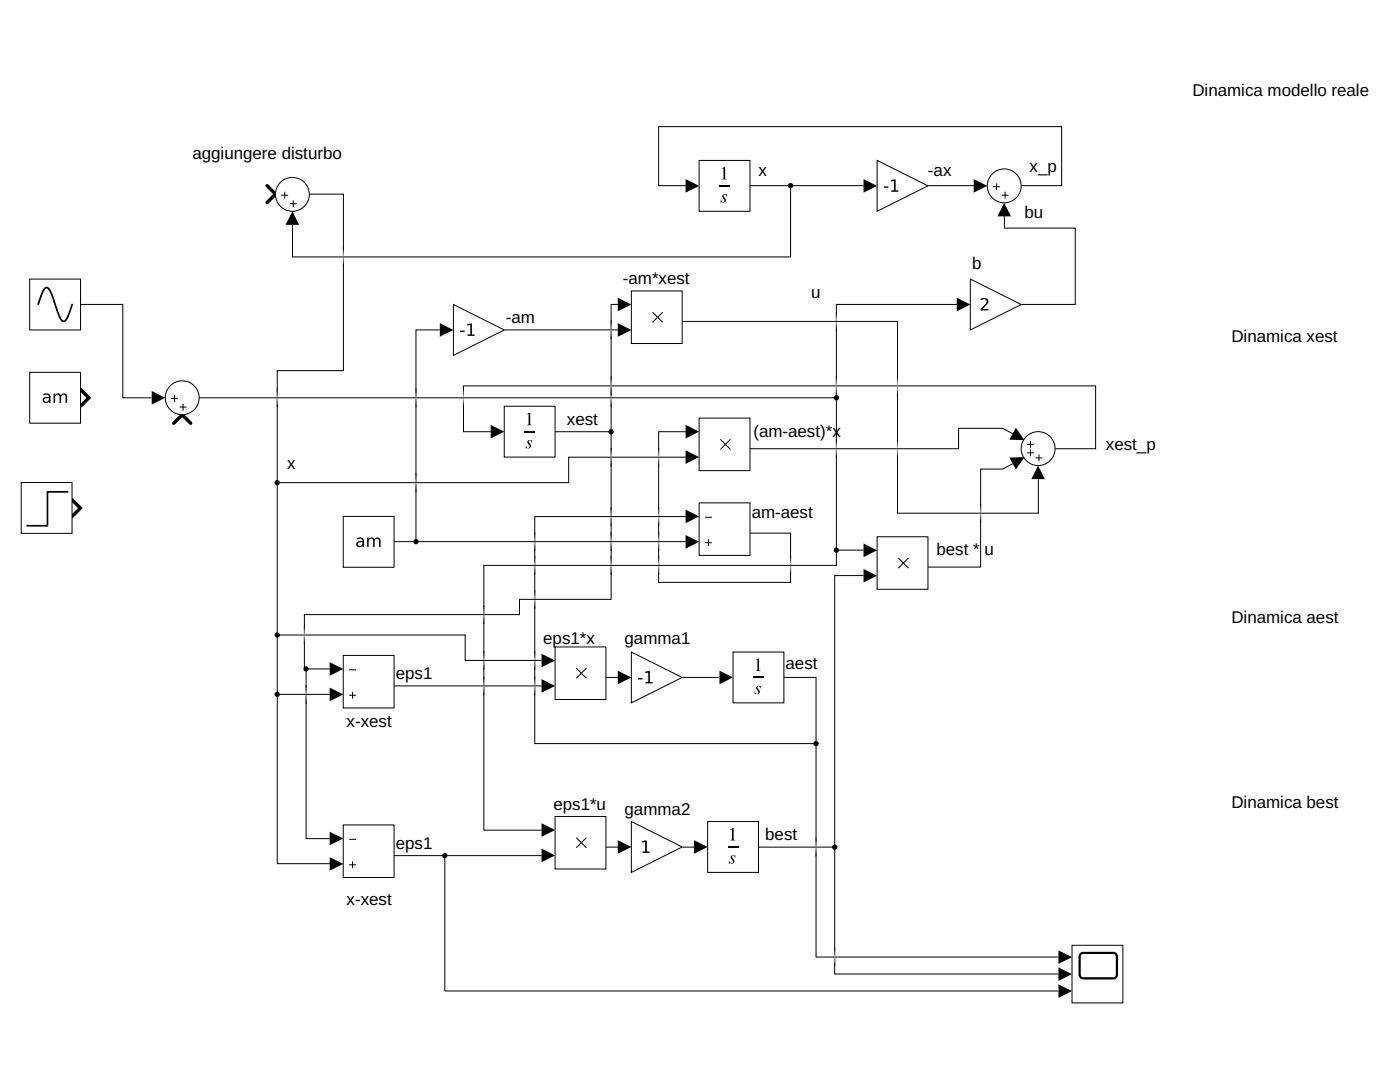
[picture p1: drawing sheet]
<svg xmlns="http://www.w3.org/2000/svg" width="279mm" height="216mm" viewBox="0 0 279 216" stroke-linecap="round" stroke-linejoin="round" font-family="sans-serif">
<path d="M176.4 37.2h.9v.3h-.9zM177.8 35.9l.9-.1v2.2h.6v.3h-1.4v-.3h.5v-1.9l-.6 .1z" fill="#000"/>
<path d="M175 32l10.2 5.1-10.2 5.1z" fill="none" stroke="#000" stroke-width=".2"/>
<path d="M139.5 32h10.2v10.2h-10.2z" fill="#fff"/>
<path d="M143.6 37.1h2" fill="none" stroke="#000" stroke-width=".29"/>
<path d="M144 33.6l.7-.3v2.2l.4 .3h-1.1l.4-.4v-1.6l-.1-.2zM144.2 38.9l.2-.1 .7-.1-.1 .6-.2-.4h-.3l-.1 .1a.98 .98 0 0 1 .2 1.4h-.8l.1-.5 .2 .4 .5-.1v-.3l-.4-.6z" fill="#000"/>
<path d="M139.5 32h10.2v10.2h-10.2z" fill="none" stroke="#000" stroke-width=".2"/>
<circle cx="200.4" cy="37.1" r="3.4" fill="#fff"/>
<g fill="none" stroke="#000" stroke-width=".2">
<path d="M198.2 37.3h1.4M198.9 36.6v1.3M199.9 38.9h1.4M200.6 38.3v1.3"/>
<circle cx="200.4" cy="37.1" r="3.4"/>
</g>
<path d="M193.7 55.7l10.1 5.1-10.1 5z" fill="#fff"/>
<path d="M195.7 59.6a.87 .87 0 0 1 1.1-.1 .87 .87 0 0 1 .3 1.1l-1 1.1h1.2v.2h-1.6v-.2l.5-.6a1.06 1.06 0 0 0 .6-1.3l-.5-.1-.6 .2z" fill="#000"/>
<path d="M193.7 55.7l10.1 5.1-10.1 5z" fill="none" stroke="#000" stroke-width=".2"/>
<path d="M100.6 81.1h10.2v10.1h-10.2z" fill="#fff"/>
<path d="M104.7 86.1h2" fill="none" stroke="#000" stroke-width=".29"/>
<path d="M105.1 82.7l.7-.4v2.3l.4 .2h-1.1l.4-.3v-1.7l-.1-.2zM105.3 88l.2-.2h.7l-.1 .5-.2-.4h-.3l-.1 .2a.98 .98 0 0 1 .2 1.3l-.8 .1 .1-.6 .2 .5 .5-.1v-.3l-.4-.7z" fill="#000"/>
<path d="M100.6 81.1h10.2v10.1h-10.2z" fill="none" stroke="#000" stroke-width=".2"/>
<circle cx="207.2" cy="89.5" r="3.4" fill="#fff"/>
<g fill="none" stroke="#000" stroke-width=".2">
<path d="M205 88.7h1.3M205 90.4h1.3M205.7 88v1.3M205.7 89.7v1.3M206.7 91.4h1.3M207.3 90.7v1.4"/>
<circle cx="207.2" cy="89.5" r="3.4"/>
</g>
<path d="M175 107.1h10.2v10.5h-10.2z" fill="#fff"/>
<path d="M175 107.1h10.2v10.5h-10.2zM179.3 111.3l2 2.1M181.3 111.3l-2 2.1" fill="none" stroke="#000" stroke-width=".2"/>
<path d="M146.3 130.1h10.1v10.2h-10.1z" fill="#fff"/>
<path d="M150.4 135.2h2" fill="none" stroke="#000" stroke-width=".29"/>
<path d="M150.8 131.7l.7-.3v2.2l.3 .3h-1l.4-.4v-1.7l-.2-.1zM151 137l.1-.1 .8-.1-.1 .6-.2-.4h-.4v.1a.98 .98 0 0 1 .2 1.4h-.8v-.6l.3 .5 .4-.1v-.3l-.4-.6z" fill="#000"/>
<path d="M146.3 130.1h10.1v10.2h-10.1z" fill="none" stroke="#000" stroke-width=".2"/>
<path d="M110.8 129.1h10.1v10.5h-10.1z" fill="#fff"/>
<path d="M110.8 129.1h10.1v10.5h-10.1zM115 133.3l2 2M117 133.3l-2 2" fill="none" stroke="#000" stroke-width=".2"/>
<path d="M126 130.1l10.1 5.1-10.1 5.1z" fill="#fff"/>
<path d="M127.4 135.3h.8v.3h-.8zM128.8 134l.9-.1v2.2h.5v.3h-1.4v-.3h.6v-1.9l-.6 .1z" fill="#000"/>
<path d="M126 130.1l10.1 5.1-10.1 5.1z" fill="none" stroke="#000" stroke-width=".2"/>
<path d="M68.5 130.8h10.1v10.5h-10.1z" fill="#fff"/>
<path d="M68.5 130.8h10.1v10.5h-10.1zM69.7 133.7h1.3M69.7 138.7h1.3M70.4 138.1v1.3" fill="none" stroke="#000" stroke-width=".2"/>
<path d="M141.2 163.9h10.2v10.2h-10.2z" fill="#fff"/>
<path d="M145.3 169h2" fill="none" stroke="#000" stroke-width=".29"/>
<path d="M145.7 165.5l.7-.3v2.2l.4 .3h-1.1l.4-.3v-1.7l-.1-.2zM145.9 170.9l.1-.2h.8l-.1 .5-.2-.4h-.3l-.1 .2a.98 .98 0 0 1 .2 1.3l-.8 .1 .1-.6 .2 .4 .4-.1 .1-.2-.4-.7z" fill="#000"/>
<path d="M141.2 163.9h10.2v10.2h-10.2z" fill="none" stroke="#000" stroke-width=".2"/>
<path d="M68.5 164.6h10.1v10.5h-10.1z" fill="#fff"/>
<path d="M68.5 164.6h10.1v10.5h-10.1zM69.7 167.5h1.3M69.7 172.6h1.3M70.4 171.9v1.3" fill="none" stroke="#000" stroke-width=".2"/>
<path d="M110.8 162.9h10.1v10.5h-10.1z" fill="#fff"/>
<path d="M110.8 162.9h10.1v10.5h-10.1zM115 167.1l2 2.1M117 167.1l-2 2.1" fill="none" stroke="#000" stroke-width=".2"/>
<path d="M213.9 188.6h10.2v11.5h-10.2z" fill="#fff"/>
<path d="M215.7 190.4l.4-.3h6.1a.73 .73 0 0 1 .7 .8v3.6a.73 .73 0 0 1-.7 .7h-6.1a.73 .73 0 0 1-.6-.7v-3.6z" fill="none" stroke="#000" stroke-width=".44"/>
<path d="M213.9 188.6h10.2v11.5h-10.2z" fill="none" stroke="#000" stroke-width=".2"/>
<path d="M5.9 55.7h10.2v10.1h-10.2z" fill="#fff"/>
<path d="M10.3 58.7l1.5 4.2 .3 .8 .4 .4 .4-.1 .5-.5 1-2.7M10.3 58.7l-.6-1.1-.4-.2-.3 .1-.6 1-.8 2.3" fill="none" stroke="#000" stroke-width=".34"/>
<path d="M5.9 55.7h10.2v10.1h-10.2z" fill="none" stroke="#000" stroke-width=".2"/>
<path d="M53.3 37l1.7 1.7-1.7 1.7" fill="none" stroke="#000" stroke-width=".68"/>
<circle cx="58.4" cy="38.8" r="3.4" fill="#fff"/>
<g fill="none" stroke="#000" stroke-width=".2">
<path d="M56.2 38.9h1.3M56.8 38.3v1.3M58.5 40v1.3M57.8 40.6h1.4"/>
<circle cx="58.4" cy="38.8" r="3.4"/>
</g>
<path d="M126 163.9l10.1 5.1-10.1 5.1z" fill="#fff"/>
<path d="M128.2 167.8l.9-.1v2.2h.5v.3h-1.4v-.3h.6v-1.9l-.6 .1z" fill="#000"/>
<path d="M126 163.9l10.1 5.1-10.1 5.1z" fill="none" stroke="#000" stroke-width=".2"/>
<path d="M34.7 84.5l1.7-1.7 1.7 1.7" fill="none" stroke="#000" stroke-width=".68"/>
<circle cx="36.4" cy="79.4" r="3.4" fill="#fff"/>
<g fill="none" stroke="#000" stroke-width=".2">
<path d="M34.2 79.5h1.3M34.8 78.9v1.3M35.9 81.2h1.3M36.5 80.6v1.3"/>
<circle cx="36.4" cy="79.4" r="3.4"/>
</g>
<path d="M139.5 100.3h10.2v10.5h-10.2z" fill="#fff"/>
<path d="M139.5 100.3h10.2v10.5h-10.2zM140.7 103.2h1.4M140.7 108.3h1.4M141.4 107.6v1.4" fill="none" stroke="#000" stroke-width=".2"/>
<path d="M139.5 83.4h10.2v10.5h-10.2z" fill="#fff"/>
<path d="M139.5 83.4h10.2v10.5h-10.2zM143.8 87.7l2 2M145.8 87.7l-2 2" fill="none" stroke="#000" stroke-width=".2"/>
<path d="M126 58.1h10.1v10.4h-10.1z" fill="#fff"/>
<path d="M126 58.1h10.1v10.4h-10.1zM130.2 62.3l2.1 2M132.3 62.3l-2.1 2" fill="none" stroke="#000" stroke-width=".2"/>
<path d="M90.5 60.8l10.1 5-10.1 5.1z" fill="#fff"/>
<path d="M91.8 66h.9v.2h-.9zM93.3 64.7l.9-.1v2.1h.5v.3h-1.4v-.3h.6v-1.8l-.6 .1z" fill="#000"/>
<path d="M90.5 60.8l10.1 5-10.1 5.1z" fill="none" stroke="#000" stroke-width=".2"/>
<path d="M68.5 103h10.1v10.2h-10.1z" fill="#fff"/>
<path d="M71.5 108.3a.45 .45 0 0 0 .3 .7 .45 .45 0 0 0 .5-.5l.1-.3zM71.2 107.4a.9 .9 0 0 1 1.5 .7v1h-.3v-.2a.66 .66 0 0 1-.9 .3 .66 .66 0 0 1-.4-.8 .66 .66 0 0 1 .8-.4h.5a.65 .65 0 0 0-.5-.5 .65 .65 0 0 0-.7 .1zM73.3 107.3h.3v.3a.64 .64 0 0 1 .6-.4 .64 .64 0 0 1 .5 .4 .65 .65 0 0 1 .8-.3 .65 .65 0 0 1 .5 .7v1.1h-.3v-1.1a.46 .46 0 0 0-.5-.5 .46 .46 0 0 0-.4 .6v1h-.3v-1.1a.46 .46 0 0 0-.5-.5 .46 .46 0 0 0-.4 .6v1h-.3z" fill="#000"/>
<path d="M68.5 103h10.1v10.2h-10.1z" fill="none" stroke="#000" stroke-width=".2"/>
<path d="M16 77.7l1.7 1.7-1.7 1.7" fill="none" stroke="#000" stroke-width=".68"/>
<path d="M5.9 74.3h10.2v10.1h-10.2z" fill="#fff"/>
<path d="M9 79.5a.45 .45 0 0 0 .2 .7 .45 .45 0 0 0 .6-.5v-.2zM8.7 78.6a.9 .9 0 0 1 1.4 .7v1.1h-.3v-.3a.66 .66 0 0 1-.9 .4 .66 .66 0 0 1-.4-.9 .66 .66 0 0 1 .8-.4h.5a.65 .65 0 0 0-.5-.5 .65 .65 0 0 0-.6 .2zM10.7 78.5h.3v.3a.64 .64 0 0 1 .6-.3 .64 .64 0 0 1 .5 .4 .65 .65 0 0 1 .8-.4 .65 .65 0 0 1 .5 .8v1.1h-.3v-1.1a.46 .46 0 0 0-.5-.5 .46 .46 0 0 0-.4 .5v1.1h-.3v-1.1a.46 .46 0 0 0-.5-.5 .46 .46 0 0 0-.4 .5v1.1h-.3z" fill="#000"/>
<path d="M5.9 74.3h10.2v10.1h-10.2z" fill="none" stroke="#000" stroke-width=".2"/>
<path d="M14.4 99.7l1.6 1.7-1.6 1.7" fill="none" stroke="#000" stroke-width=".68"/>
<path d="M4.2 96.3h10.2v10.1h-10.2z" fill="#fff"/>
<path d="M13.5 98.1h-4v6.8h-4.1" fill="none" stroke="#000" stroke-width=".34"/>
<g fill="none" stroke="#000" stroke-width=".2">
<path d="M61.8 38.7h6.7v12.4M136.9 37h-5.5v-11.7h80.5v11.7h-8.1M149.6 37h22.7M157.8 37v14.3h-99.4v-6.5M185.2 37h9.2M68.5 51.4v22.6h-13.2v5.2M68.5 49.4v.3M68.5 52.8v.3M200.4 43.1v2.4h14.2v15.2h-10.8M16 60.7h8.5v18.7h5.8M39.8 79.4h127.1M55.3 77.5v.4"/>
<path d="M55.3 79.5v59.1M83 77.5v.4M83 79.5v16.6M87.8 65.8h-4.8v13.4M92.5 79.2v-2.2h126.2v12.5h-8.1M92.5 79.5v6.6h5.4M92.5 77.5v.4M100.6 65.8h22.7M122 64v.3M122 66v10.8M122 77.2v2M122 79.5v11.6"/>
<path d="M123.3 60.7h-1.3v5M136.2 64.1h42.9v12.7M166.9 62.3v.3M166.9 64.3v12.5M166.9 77.2v12.2M179.1 75.1v.4M179.1 77.2v12.2M191 60.7h-24.1v3.3M4.2 96.3h10.2v10.1h-10.2zM83 96.5v11.6M92.5 80.9v.3M110.8 86.1h11.2"/>
<path d="M122 91.4v11.5M131.4 89.4v.3M131.4 91.4v11.5M136.9 91.2h-23.4v5.1h-58.2M136.9 86.1h-5.5v5M166.9 89.7v20.1M179.1 89.7v12.7h28.1v-6.8M179.1 91.1v.3M202.1 92.5l-2 1.1h-4.4v8.6M202.1 86.6l-2-1.1h-8.8v4h-41.7M78.6 108.1h58.3M106.7 106.2v.4"/>
<path d="M106.7 108.2v4.4M106.7 113v6.4M106.7 119.8v11.8M122 113v6.6h-18.3v3h-43v3.9M122 103.3v4.6M122 108.2v4.4M122 114.3v.4M131.4 113v3.2h26.4v-3.2M131.4 103.3v4.6M131.4 108.2v4.4M131.4 114.3v.4M136.9 103.1h-30.2v4.8"/>
<path d="M149.6 106.4h8.2v6.2M157.8 111v.3M157.8 114.3v.4M166.9 109.8v3h-70.3v9.7M166.9 109.8h5.4M172.3 114.9h-5.7v54.1M195.7 102.6v10.6h-10.5M195.7 100.5v.4M195.7 103.9v.4M55.3 138.6v33.7h10.5M55.3 126.7h37.5v5.1h15.3M55.3 138.6h10.5"/>
<path d="M60.7 126.9v6.6h.4M60.7 124.8v.4M60.7 128.2v.4M61.1 138.7v28.6h4.7M61.1 133.5h4.7M61.1 133.5v4.9M78.6 136.9h29.5M96.6 137v28.7h11.5M96.6 120.8v.3M96.6 122.8v8.8M96.6 132v4.7M96.6 138.4v.3"/>
<path d="M106.7 137v11.4h56.2M106.7 132v4.7M106.7 138.4v.3M120.9 135.2h2.4M136.2 135.2h7.4M156.4 135.2h6.5v13.2M61.1 140.1v.3M162.9 148.4v20.5M78.6 170.7h29.5M88.8 170.7v27h122.4M120.9 169h2.4M136.2 169h2.4"/>
<path d="M151.3 169h15.3M162.9 169.2v21.8h48.3M162.9 170.6v.3M166.6 169v21.8M166.6 191.1v3.3h44.6M166.6 192.5v.3"/>
</g>
<g fill="#000">
<path d="M136.8 35.7l2.7 1.4-2.7 1.3zM172.3 35.7l2.7 1.4-2.7 1.3zM194.3 35.7l2.7 1.4-2.7 1.3zM58.4 42.2l1.3 2.7h-2.7zM200.4 40.5l1.4 2.7h-2.7zM30.3 78l2.7 1.4-2.7 1.3zM87.8 64.5l2.7 1.3-2.7 1.4zM123.3 59.4l2.7 1.4-2.7 1.3zM123.3 64.5l2.7 1.3-2.7 1.4zM190.9 59.4l2.8 1.4-2.8 1.3zM97.9 84.8l2.7 1.3-2.7 1.4zM136.8 89.9l2.7 1.3-2.7 1.4z"/>
<path d="M136.8 84.8l2.7 1.3-2.7 1.4zM201.5 91.3l3-.1-1.8 2.5zM202.7 85.4l1.8 2.4-3-.1zM207.2 92.9l1.3 2.7h-2.7zM136.8 101.7l2.7 1.3-2.7 1.4zM136.8 106.8l2.7 1.3-2.7 1.4zM172.3 108.5l2.7 1.3-2.7 1.4zM172.3 113.5l2.7 1.4-2.7 1.3zM65.8 137.2l2.7 1.4-2.7 1.3zM65.8 132.1l2.7 1.4-2.7 1.3zM108.1 135.5l2.7 1.4-2.7 1.3zM108.1 130.4l2.7 1.4-2.7 1.3z"/>
<path d="M123.3 133.8l2.7 1.4-2.7 1.3zM143.6 133.8l2.7 1.4-2.7 1.3zM65.8 171l2.7 1.4-2.7 1.3zM65.8 166l2.7 1.3-2.7 1.4zM108.1 164.3l2.7 1.3-2.7 1.4zM108.1 169.3l2.7 1.4-2.7 1.3zM123.3 167.7l2.7 1.3-2.7 1.4zM138.5 167.7l2.7 1.3-2.7 1.4zM211.2 189.6l2.7 1.4-2.7 1.3zM211.2 193l2.7 1.4-2.7 1.3zM211.2 196.4l2.7 1.4-2.7 1.3z"/>
</g>
<g fill="none" stroke="#2e2e2e" stroke-width=".2">
<path d="M68.5 49.7v.4M68.5 52.4v.4M55.3 77.9v.3M83 77.9v.3M92.5 77.9v.3M122 64.3v.3M122 67v.4M122 75.5v.3M122 77.9v.6M166.9 62.6v.4M166.9 65.3v.4M166.9 75.5v.3"/>
<path d="M166.9 78.2v.3M179.1 75.5v.3M179.1 78.2v.3M55.3 80.6v.3M83 80.6v.3M83 94.8v.3M83 97.5v.3M92.5 80.6v.3M122 80.6v.3M122 89.7v.3M122 92.4v.4M131.4 89.7v.3"/>
<path d="M131.4 92.4v.4M166.9 88v.4M166.9 90.7v.4M179.1 88v.4M179.1 90.7v.4M106.7 106.6v.3M106.7 109.3v.3M106.7 111.3v.3M106.7 114v.3M106.7 118.1v.3M122 101.6v.3M122 104.3v.3"/>
<path d="M122 106.6v.3M122 109.3v.3M122 111.3v.3M122 114v.3M131.4 101.6v.3M131.4 104.3v.3M131.4 106.6v.3M131.4 109.3v.3M131.4 111.3v.3M131.4 114v.3M157.8 111.3v.3M157.8 114v.3"/>
<path d="M195.7 100.9v.3M195.7 103.6v.3M60.7 125.2v.3M60.7 127.9v.3M61.1 137v.4M61.1 139.7v.4M96.6 121.1v.4M96.6 123.8v.4M96.6 130.3v.3M96.6 133v.3M96.6 135.3v.4M96.6 138v.4"/>
<path d="M106.7 120.8v.3M106.7 130.3v.3M106.7 133v.3M106.7 135.3v.4M106.7 138v.4M162.9 167.5v.4M162.9 170.2v.4M166.6 189.4v.4M166.6 192.1v.4"/>
</g>
<g fill="none" stroke="#5d5d5d" stroke-width=".2">
<path d="M68.5 50.1v.3M68.5 52.1v.3M55.3 78.2v.3M83 78.2v.3M92.5 78.2v.3M122 64.6v.4M122 66.7v.3M122 75.8v.4M122 77.8v.7M166.9 63v.3M166.9 65v.3M166.9 75.8v.4"/>
<path d="M166.9 77.8v.4M179.1 75.8v.4M179.1 77.8v.4M55.3 80.2v.4M83 80.2v.4M83 95.1v.4M83 97.2v.3M92.5 80.2v.4M122 80.2v.4M122 90v.4M122 92.1v.3M131.4 90v.4"/>
<path d="M131.4 92.1v.3M166.9 88.4v.3M166.9 90.4v.3M179.1 88.4v.3M179.1 90.4v.3M106.7 106.9v.3M106.7 108.9v.4M106.7 111.6v.4M106.7 113.7v.3M106.7 118.4v.3M122 101.9v.3M122 103.9v.4"/>
<path d="M122 106.9v.3M122 108.9v.4M122 111.6v.4M122 113.7v.3M131.4 101.9v.3M131.4 103.9v.4M131.4 106.9v.3M131.4 108.9v.4M131.4 111.6v.4M131.4 113.7v.3M157.8 111.6v.4M157.8 113.7v.3"/>
<path d="M195.7 101.2v.4M195.7 103.2v.4M60.7 125.5v.4M60.7 127.5v.4M61.1 137.4v.3M61.1 139.4v.3M96.6 121.5v.3M96.6 123.5v.3M96.6 130.6v.3M96.6 132.6v.4M96.6 135.7v.3M96.6 137.7v.3"/>
<path d="M106.7 120.4v.4M106.7 130.6v.3M106.7 132.6v.4M106.7 135.7v.3M106.7 137.7v.3M162.9 167.9v.3M162.9 169.9v.3M166.6 189.8v.3M166.6 191.8v.3"/>
</g>
<g fill="none" stroke="#8b8b8b" stroke-width=".2">
<path d="M68.5 50.4v.4M68.5 51.8v.3M55.3 78.5v.4M55.3 79.9v.3M83 78.5v.4M83 79.9v.3M92.5 78.5v.4M92.5 79.9v.3M122 65v.3M122 66.3v.4M122 76.2v.3M122 77.5v.3"/>
<path d="M122 78.5v.4M122 79.9v.3M166.9 63.3v.3M166.9 64.6v.4M166.9 76.2v.3M166.9 77.5v.3M179.1 76.2v.3M179.1 77.5v.3M83 95.5v.3M83 96.8v.4M122 90.4v.3M122 91.7v.4"/>
<path d="M131.4 90.4v.3M131.4 91.7v.4M166.9 88.7v.3M166.9 90v.4M179.1 88.7v.3M179.1 90v.4M106.7 107.2v.4M106.7 108.6v.3M106.7 112v.3M106.7 113.3v.4M106.7 118.7v.4M122 102.2v.4"/>
<path d="M122 103.6v.3M122 107.2v.4M122 108.6v.3M122 112v.3M122 113.3v.4M131.4 102.2v.4M131.4 103.6v.3M131.4 107.2v.4M131.4 108.6v.3M131.4 112v.3M131.4 113.3v.4M157.8 112v.3"/>
<path d="M157.8 113.3v.4M195.7 101.6v.3M195.7 102.9v.3M60.7 125.9v.3M60.7 127.2v.3M61.1 137.7v.3M61.1 139.1v.3M96.6 121.8v.3M96.6 123.1v.4M96.6 130.9v.4M96.6 132.3v.3M96.6 136v.4"/>
<path d="M96.6 137.4v.3M106.7 120.1v.3M106.7 130.9v.4M106.7 132.3v.3M106.7 136v.4M106.7 137.4v.3M162.9 168.2v.3M162.9 169.5v.4M166.6 190.1v.4M166.6 191.5v.3"/>
</g>
<g fill="none" stroke="#b9b9b9" stroke-width=".2">
<path d="M68.5 50.8v.3M68.5 51.4v.4M55.3 78.9v.3M55.3 79.5v.4M83 78.9v.3M83 79.5v.4M92.5 78.9v.3M92.5 79.5v.4M122 65.3v.4M122 66v.3M122 76.5v.3M122 77.2v.3"/>
<path d="M122 78.9v.3M122 79.5v.4M166.9 63.6v.4M166.9 64.3v.3M166.9 76.5v.3M166.9 77.2v.3M179.1 76.5v.3M179.1 77.2v.3M83 95.8v.3M83 96.5v.3M122 90.7v.4M122 91.4v.3"/>
<path d="M131.4 90.7v.4M131.4 91.4v.3M166.9 89v.4M166.9 89.7v.3M179.1 89v.4M179.1 89.7v.3M106.7 107.6v.3M106.7 108.2v.4M106.7 112.3v.3M106.7 113v.3M106.7 119.1v.3M106.7 119.8v.3"/>
<path d="M122 102.6v.3M122 103.3v.3M122 107.6v.3M122 108.2v.4M122 112.3v.3M122 113v.3M131.4 102.6v.3M131.4 103.3v.3M131.4 107.6v.3M131.4 108.2v.4M131.4 112.3v.3M131.4 113v.3"/>
<path d="M157.8 112.3v.3M157.8 113v.3M195.7 101.9v.3M195.7 102.6v.3M60.7 126.2v.3M60.7 126.9v.3M61.1 138v.4M61.1 138.7v.4M96.6 122.1v.4M96.6 122.8v.3M96.6 131.3v.3M96.6 132v.3"/>
<path d="M96.6 136.4v.3M96.6 137v.4M106.7 131.3v.3M106.7 132v.3M106.7 136.4v.3M106.7 137v.4M162.9 168.5v.4M162.9 169.2v.3M166.6 190.5v.3M166.6 191.1v.4"/>
</g>
<g fill="#000">
<circle cx="157.8" cy="37" r=".53"/>
<circle cx="166.9" cy="79.4" r=".53"/>
<circle cx="55.3" cy="96.3" r=".53"/>
<circle cx="122" cy="86.1" r=".53"/>
<circle cx="83" cy="108.1" r=".53"/>
<circle cx="166.9" cy="109.8" r=".53"/>
<circle cx="55.3" cy="138.6" r=".53"/>
<circle cx="55.3" cy="126.7" r=".53"/>
<circle cx="61.1" cy="133.5" r=".53"/>
<circle cx="162.9" cy="148.4" r=".53"/>
<circle cx="88.8" cy="170.7" r=".53"/>
<circle cx="166.6" cy="169" r=".53"/>
</g>
<g font-size="3.4">
<text x="238" y="19.2">Dinamica modello reale</text>
<text x="38.4" y="31.7">aggiungere disturbo</text>
<text x="151.4" y="35.1">x</text>
<text x="185.2" y="35.1">-ax</text>
<text x="205.5" y="34.4">x_p</text>
<text x="204.5" y="43.5">bu</text>
<text x="194" y="53.7">b</text>
<text x="124.3" y="56.7">-am*xest</text>
<text x="161.9" y="59.4">u</text>
<text x="101" y="64.5">-am</text>
<text x="245.7" y="68.2">Dinamica xest</text>
<text x="113.1" y="84.8">xest</text>
<text x="150.4" y="87.1">(am-aest)*x</text>
<text x="220.7" y="89.9">xest_p</text>
<text x="57.3" y="93.6">x</text>
<text x="150" y="103.4">am-aest</text>
<text x="186.9" y="110.8">best *</text>
<text x="196.5" y="110.8">u</text>
<text x="245.7" y="124.4">Dinamica aest</text>
<text x="108.4" y="128.4">eps1*x</text>
<text x="124.6" y="128.4">gamma1</text>
<text x="79" y="135.5">eps1</text>
<text x="156.8" y="133.5">aest</text>
<text x="69.2" y="145">x-xest</text>
<text x="110.4" y="161.6">eps1*u</text>
<text x="245.7" y="161.2">Dinamica best</text>
<text x="124.6" y="162.6">gamma2</text>
<text x="152.7" y="167.7">best</text>
<text x="79" y="169.3">eps1</text>
<text x="69.2" y="180.5">x-xest</text>
</g>
</svg>
